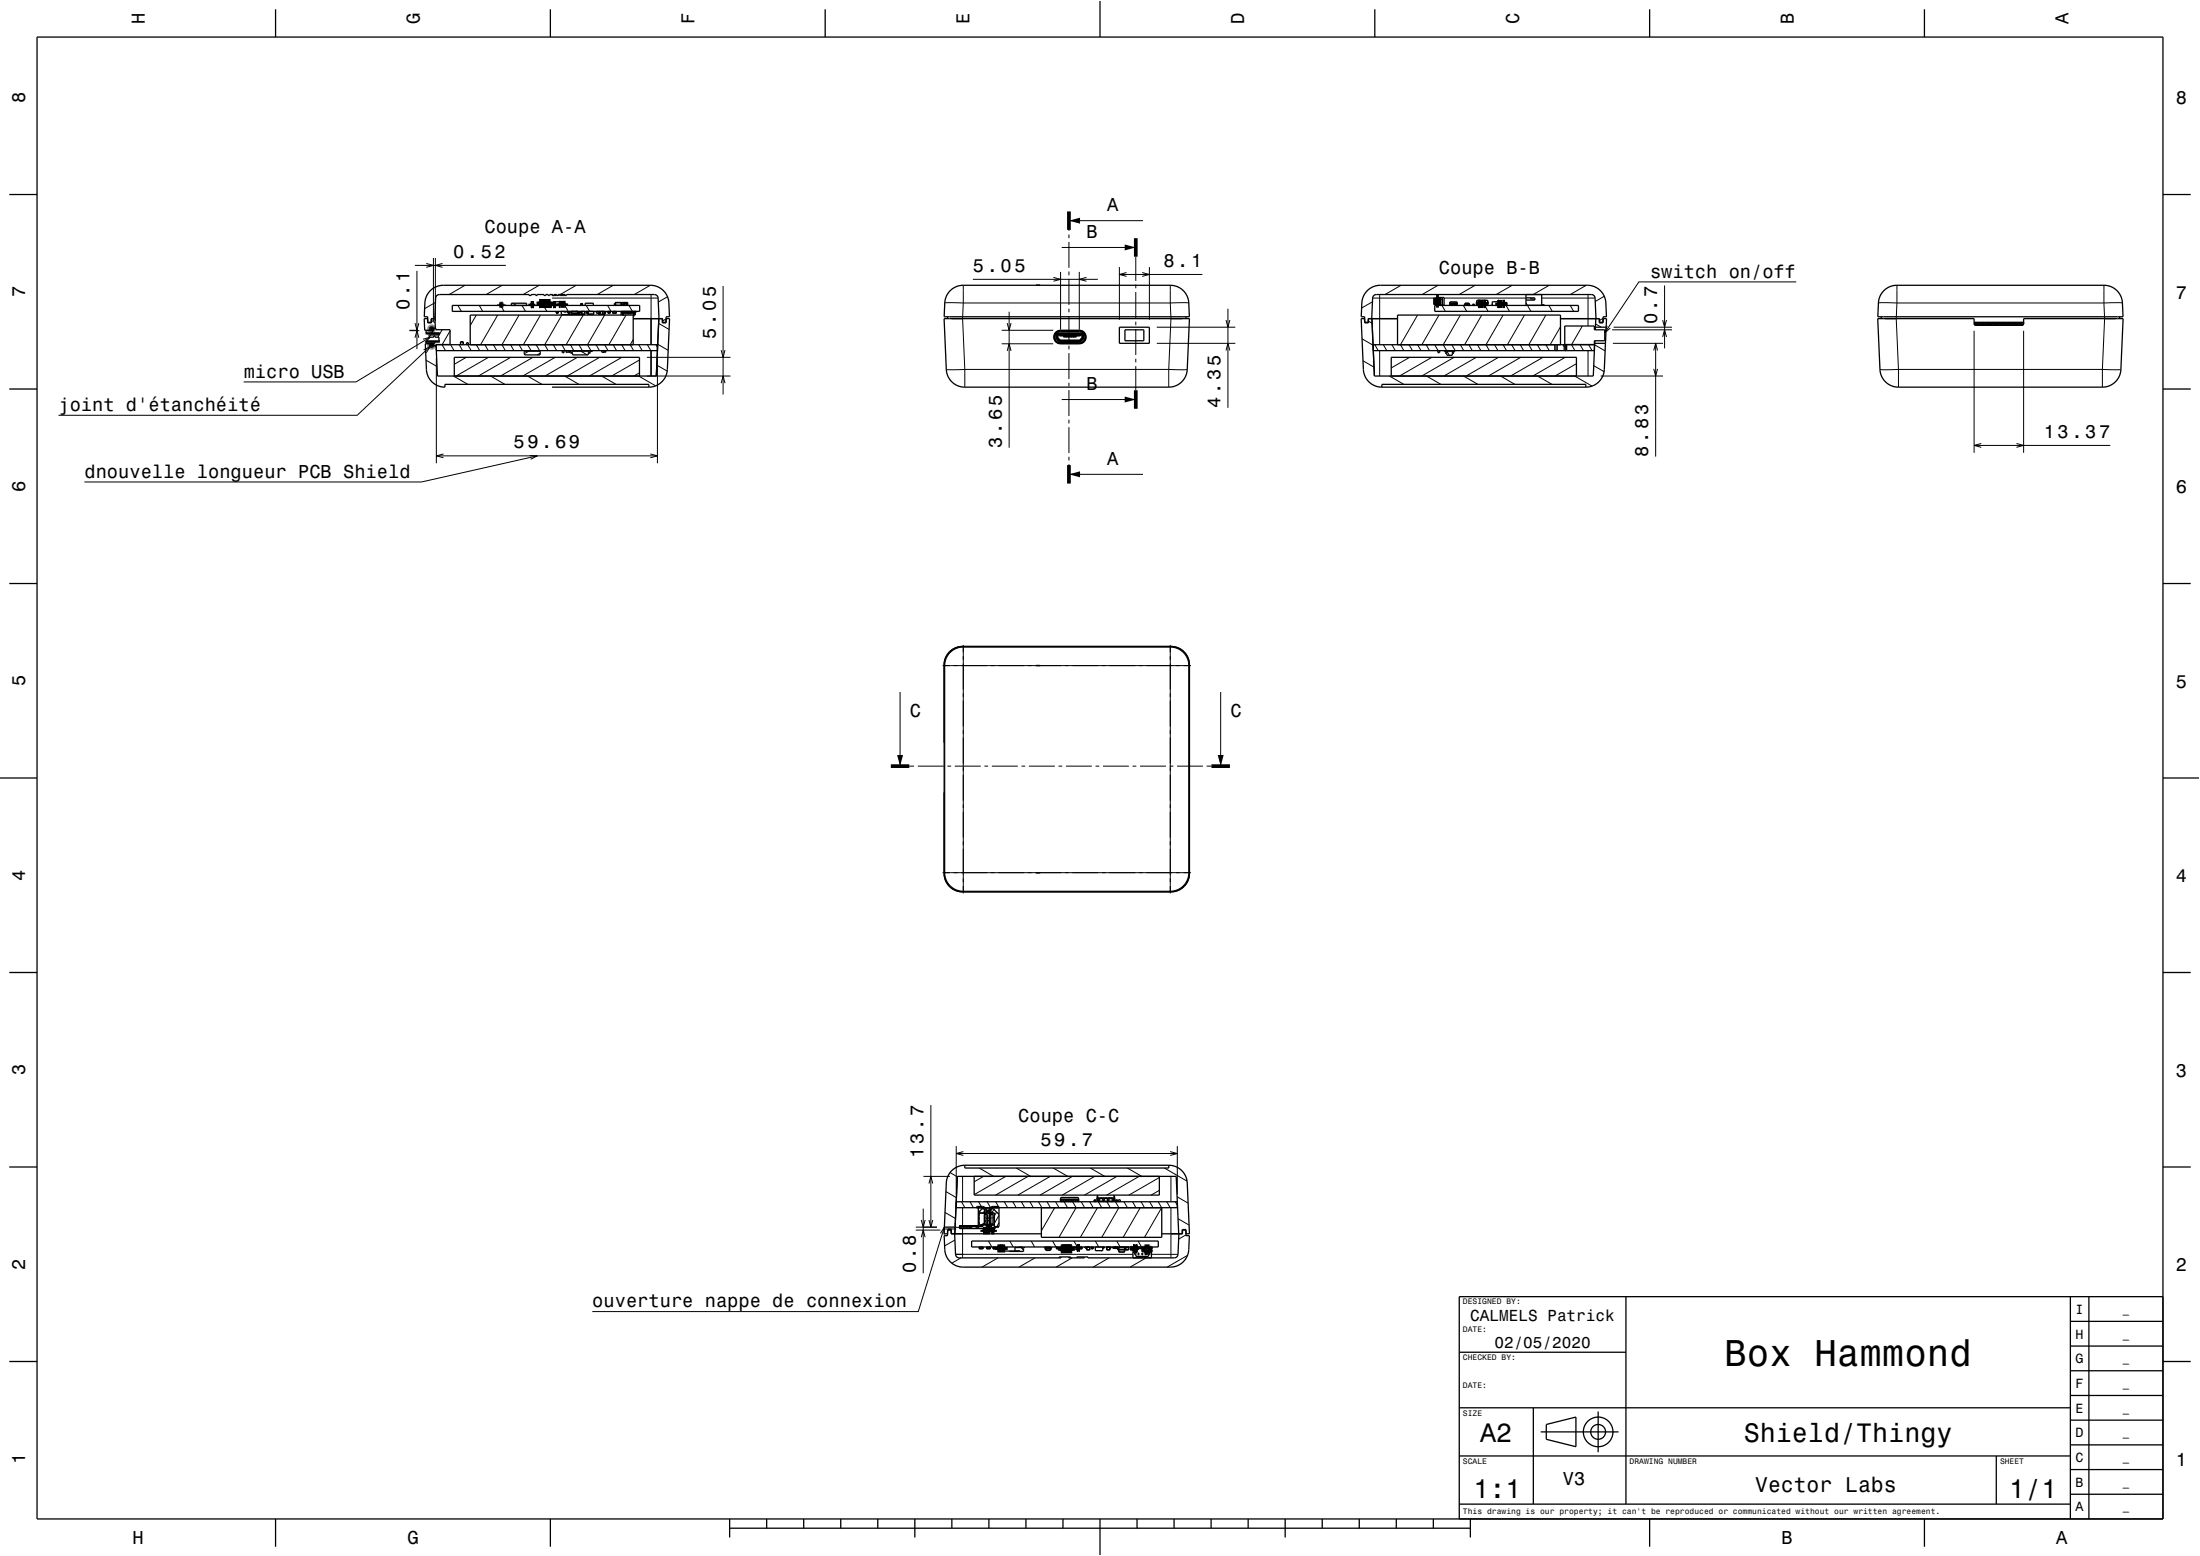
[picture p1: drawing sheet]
<svg xmlns="http://www.w3.org/2000/svg" width="594mm" height="420mm" viewBox="0 0 594 420" stroke-linecap="round" stroke-linejoin="round" font-family="sans-serif">
<g fill="none" stroke="#000" stroke-width=".27">
<path d="M288.6 59.6h20M112 71.6h24.6M112.6 73.1v21.1M115.1 71.1l1.9 .5-1.9 .6M117 69.6v17M117.5 69.6v17M119.5 71.1l-2 .5 2 .6M125.6 77l-4.3 2.5M135.6 77l-4.3 2.5M145.6 77l-4.3 2.5M149.9 79.5v.3M150.3 79.5v.3"/>
<path d="M151.8 79.5v.3M152.1 79.5v.3M152.4 79.5v.3M152.5 79.5v.3M155.6 77l-4.3 2.5M165.6 77l-4.3 2.5M175.6 77l-4.3 2.5M175.8 79.5v13.5M195.2 77.2v29.3M260.1 77v4.8M262.7 75.4h33.7M284.4 74.9l2 .5-2 .5"/>
<path d="M286.4 73.4v15.6M286.7 66.8h20M288.6 62.1v.2M288.6 63.3v1M288.6 65.3v7M288.6 73.3v1M288.6 75.3v7M291.4 73.4v15.6M293.3 74.9l-1.9 .5 1.9 .5M302.2 72.1v14.2M302.2 74.1h22.4M304.2 73.6l-2 .5 2 .5"/>
<path d="M306.7 69.3v6.5M306.7 76.8v1M306.7 78.8v7M308.4 73.6l1.9 .5-1.9 .5M310.3 72.1v14.2M316 77v4.8M372.5 79.5v13.5M378.3 77l-4.3 2.5M388.3 77l-4.3 2.5M398.3 77l-4.3 2.5M408.3 77l-4.3 2.5M418.3 77l-4.3 2.5"/>
<path d="M428.3 77l-4.3 2.5M428.8 79.5v8.5M433.2 80l-2.5 1.4M449.4 77.1v16.9M485 76.1h-42.5l-9.2 13.7M512.2 77v4.8M568.1 77v4.8M110.6 89.1h2.1M110.6 89.2h2.6M112.1 91.2l.5-2 .5 2M112.1 87.2l.5 1.9 .5-1.9M114.2 91.6l1.9-.6-1.3 1.5"/>
<path d="M114.4 94.5l1.7-1-1 1.7M115 97.2l3 1.7M115.3 92l-.3 .5M116.1 91l-20 12.1h-30.3M116.1 93.5l-19.7 18.6h-80.6M116.3 90.4l-.4 .6M116.5 86.5l1 .6M116.9 89.2l-.5 1M117.3 88.6l-.3 .5M117.6 81.6l-3 1.7M117.6 92l-.6 1.1M117.8 94.4l.2 .2"/>
<path d="M117.8 96.6v28.4M119.4 93l.9 1.6M119.4 89l-1.2 2M121.5 89.3l-2.1 3.7M121.7 93l.9 1.6M123.6 82.4l1 1.6M124 93l.9 1.6M124.4 92.2l.7 .4M125.9 96.4l-3.2 1.9M126.5 92.8l-.2 .2 .9 1.6M128.6 93l.9 1.6M128.6 85l-1.6 2.9"/>
<path d="M129.4 82.4l.9 1.6M130.9 93l.9 1.6M131.9 96.4l-8.7 5.1M133.2 93l.9 1.6M134.4 85l-4.6 8M135.2 82.4l.9 1.6M137.8 93l1 1.6M137.9 96.4l-8.7 5.1M138.4 81.8l1 .6M140.1 93l1 1.6M140.1 85l-4.6 8 1 1.6M141 82.4l.9 1.6"/>
<path d="M142.5 93l.9 1.6M142.8 94.8l-1.2 .7M143.9 96.4l-8.8 5.1M144.8 93l.9 1.6M145.9 95.3l-.9 .5M145.9 85l-4.6 8M146.7 82.4l1 1.6M149 82h.2M149 82.4h.2M149.1 80.5h28.6M149.1 81.9v.5M149.4 93l.9 1.6"/>
<path d="M149.9 96.4l-8.8 5.1M150.2 84.5h.5M150.2 84.1h.5M150.3 84v.5M150.7 84v.5M151.2 82.4v.1M151.6 82.4v.1M151.7 82.4h.2M151.7 93l.9 1.6M151.7 85l-4.6 8 .9 1.6M151.8 84v.1M152 82.4v.1"/>
<path d="M152.4 82.4v.1M152.5 82.4l.9 1.6v.5M152.5 84v.1M153.4 84.5h.5M153.4 84.1h.5M153.8 84v.5M154 93l.9 1.6M154.2 84.6h2M154.2 84.6h.1M154.2 84.3v.3M154.3 84.6h1.8M154.3 84.1h1.7"/>
<path d="M154.3 84.6h.1M154.3 84.3v.3M154.5 84.6h.1M155.8 84.6h.1M155.9 96.4l-8.7 5.1M156 84.3v.3M156 84.6h.1M156.1 84.6h.1M156.1 84.3v.3M156.2 84.5h.5M156.2 84.1h.5M156.2 84v.5"/>
<path d="M156.3 93l.9 1.6M156.6 84v.5M156.8 82h.5M156.8 94.8l1.8 1M156.8 81.9v.5M157 84v.1M157 84.1h.9M157 84.8h.9M157.1 84v.9M157.3 81.9v.5h-.5M157.5 85l-4.6 8M157.8 84v.9"/>
<path d="M158.3 82.4l.9 1.6M158.6 84.1h1.8M158.6 84.8h1.8M158.7 84.5h-.4M158.7 84v.6h-.3M158.7 84.5h-.3M158.8 84v.9M160.3 84v.9M160.9 93l1 1.6M161 84.5h1.1M161.1 84.5h.1M161.1 84.1v.4"/>
<path d="M161.1 84v.1M161.6 84.8h1.7M161.6 84.8h.1M161.6 84.5v.3M161.8 84.1v.4zM161.8 84v.1M161.9 96.4l-8.7 5.1M162.1 84v.5M162.1 84.5h.1M162.8 84v.9M162.8 84v.8M162.8 84v.1"/>
<path d="M162.8 84.8h.1M163.1 94.7l.2 .4M163.2 93l1 1.6M163.2 85l-4.6 8 .9 1.6M163.3 84v.8M163.3 84.5h.2M163.5 84v.5M163.5 84.1h-2.5M164.1 82.4l.9 1.6M164.2 84.5h.6M164.2 84.1h.6M164.2 84v.5"/>
<path d="M164.7 84v.5M165.4 84.5h1M165.4 84.1h1M165.5 84v.5M165.6 93l.9 1.6M166.1 82.4h3.4M166.1 81.7h3.5M166.2 81.6v.9M166.4 84v.5M167.7 81.6v.9M167.8 82h.1M167.9 93l.9 1.6"/>
<path d="M167.9 96.4l-8.8 5.1M167.9 81.6v.9M168 84.3h.1M168.1 84.7h.2M168.3 84.3v.4M168.4 82h1M168.4 81.9v.5M169 85l-4.6 8M169.3 84.7h1M169.4 81.9v.5M169.4 81.6v.9M169.8 82.4l.9 1.6"/>
<path d="M170.9 84.7h.5M171 91.7l-.8 1.3 .9 1.6M171.2 84.3v.4M171.5 84.3h.1M172.5 93l.9 1.6M172.7 97.2l-7.6 4.3M174.7 96.4h22.5M174.8 93l.9 1.6M175.8 94.6v6.9M177.1 93l.4 .8M177.3 98.6l2.8 1.6M177.5 96.6v28.4"/>
<path d="M177.6 92.9l2.8 1.7M177.8 87.3l2.9 1.6M179.8 86.1l-.9 .5M180.2 80.1l-2.5 1.4M194.7 94.5l.5 1.9 .6-1.9M255.1 81.8h5M255.5 99.7h5M259.9 85.5l.6 14.2M260.1 81.8h55.9M260.1 81.8l-.2 3.7M260.5 99.7h55.1M260.5 99.7v4.8"/>
<path d="M270.5 92.8h13.9M270.5 89.1h13.9M271.9 87.2l.6 1.9 .5-1.9M271.9 94.7l.6-1.9 .5 1.9M272.5 84.1v36.7M284.6 90.9h.2M284.6 91h.2M285.3 90.4h.3M285.3 91.2h.3l-.2 .2M285.7 90.1v.3M286 89.9h.1M286 92l.3-.2v.3"/>
<path d="M286.3 89.2v.2M286.3 92.5v.2M286.4 89.1v.1M286.4 92.7v.1M287.1 89.9h.1M287.1 90.6h3.6M287.2 90.8h.2M287.4 90.7h.4M287.4 90.4v.6M287.7 90.8h.4M288 90.7h.4M288.4 90.8h.3"/>
<path d="M288.6 83.3v1M288.6 85.3v7M288.6 93.3v1M288.6 95.3v7M288.7 90.7h.4M289 90.8h.4M289.3 90.7h.4M289.7 90.8h.3M290 90.7h.4M290.4 90.8h.2M290.4 90.4v.6M290.7 89.9h.1"/>
<path d="M291.4 89.1v.1M291.4 92.7v.1M291.5 91.8v.3M291.5 89.2v.2M291.5 92.5v.2M291.5 91.8l.2 .2M291.8 89.9h.1M292.1 90.1v.3M292.4 90.4h-.3M292.4 91.2h-.3l.2 .2M292.9 90.9h.2M292.9 91h.2"/>
<path d="M306.7 86.8v1M306.7 88.8v7M306.7 96.8v1M306.7 98.8v6.5M312.3 92.7h21.2M312.3 88.3h21.2M315.6 99.7h5M315.6 99.7v4.8M316 81.8h5M316 81.8l.1 3.7M316.2 85.5l-.6 14.2M331 86.4l.5 1.9 .6-1.9"/>
<path d="M331 94.6l.5-1.9 .6 1.9M331.5 83.3v26.8M367.8 91.5l2.9 1.7M368 97.4l3 1.7M368.3 86l.1 .1M369.5 86.7l1 .6M370.6 81.5l-3 1.7M370.6 80.5h17.1M371.2 93l.9 1.6M372.5 94.6v6.9M373.5 93l.9 1.6M375.8 93l.9 1.6"/>
<path d="M380.4 93l1 1.6M380.6 96.4l-5 2.9M382.7 93l1 1.6M382.7 85l-4.6 8 .9 1.6M385.1 93l.9 1.6M386.6 96.4l-8.7 5.1M387.4 93l.9 1.6M388.5 80.3l.9 .6M388.5 85l-4.6 8M389.3 82.4l.9 1.6M389.9 80.5h22.1M390.7 94.8l.6 1.1"/>
<path d="M391.4 81.9h2M391.5 81.6h1.9M391.5 82.4h.2M391.5 81.9h.1M391.5 81.9v.5M391.5 81.5v.1M391.5 81.6v.3M391.7 82h.2M391.7 82.3h.2M391.9 82.4h.2M392 93l.9 1.6M392.3 82h.3"/>
<path d="M392.6 96.4l-8.7 5.1M393 82h.2M393.1 82.3h.1M393.2 82.4h.2M393.3 81.5h.1M393.4 81.6v.3M393.4 81.5v.1M393.4 81.9h.1M393.4 81.9v.5M394.3 93l.9 1.6M394.3 85l-4.6 8 .9 1.6M395.1 82.4l.9 1.6"/>
<path d="M395.4 82.4h1.4M395.5 82.4h.1M395.5 81.9h1.2M395.6 81.9l-.1 .5M395.6 81.8v.1M396.6 93l.9 1.6M396.7 81.9v.5M396.7 81.8v.1M396.7 82.4h.1M398.5 81.8h.5M398.6 96.4l-8.7 5.1M398.7 82.4h.3"/>
<path d="M398.7 81.1h3M398.8 81v1.4M398.9 93l.9 1.6M399 81.9h.2M399 82.2h.2M399.2 81.7h-.7M399.7 81.8h1.2M399.7 81.7h2.3M400.1 85l-4.7 8M400.8 82.4h.1M400.9 82.4l.9 1.6M400.9 81.9h.6"/>
<path d="M400.9 82.2h.6M401.4 81.8h.6M401.4 82.4h.3M401.6 81v1.4M403.5 93l1 1.6M404.6 96.4l-8.7 5.1M405.8 93l1 1.6M405.8 85l-4.6 8 .9 1.6M406 82.4h.9M406 81.7h.9M406 81.6v.9M406.6 82.4l1 1.6"/>
<path d="M406.8 81.6v.9M408.1 93l1 1.6M410.5 93l.9 1.6M410.6 96.4l-8.7 5.1M411.6 85l-4.6 8M412 81.7l1.3 2.3M415.1 93l.9 1.6M416.3 80.5h14.4M416.6 96.4l-8.7 5.1M417.4 93l.9 1.6M417.4 85l-4.6 8 .9 1.6M418.2 82.4l.9 1.6"/>
<path d="M419.7 93l.1 .2M420.1 92.9v1.9M420.4 94.4l.2 .2M421.3 88.2l-2.8 4.8M422 93l.3 .6M422.6 96.4l-8.7 5.1M422.7 92.9v1.9M424 82.4l.9 1.6M424.3 93l.9 1.6M425.6 98.2l-5.7 3.3M426.6 93l.9 1.6M427.2 88l-2.9 5"/>
<path d="M428.8 93h.1M428.8 94.6v6.9M428.9 93l1 1.6M430.3 98.7l2.8 1.6M430.6 93.1l2.8 1.6M430.8 87.4l1.5 .9M432.8 85.9l-.9 .6M433.7 85.4l-.1 .1M433.9 88l-.6 1.8 1.5-1.3M435.3 89h16.1M435.5 92.7h13.5M435.7 88.3h15.7"/>
<path d="M446.5 94.6l.5-1.9 .5 1.9M446.5 99.6l.5 1.9 .5-1.9M447 92.7v30.6M448.9 91l.5-2 .6 2M448.9 86.4l.5 1.9 .6-1.9M507.2 81.8h5M507.6 99.7h5M512.2 81.8h55.9M512.2 81.8l-.2 4.2 .6 13.7M512.6 99.7h55M512.6 99.7v4.8M533 89.3v32.9"/>
<path d="M546.4 89.3v32.9M567.6 99.7h5M567.6 99.7v4.8M568.1 81.8h5M568.1 81.8l.1 4.2-.6 13.7M122.4 101.5l3.9 2.3M132.4 101.5l3.9 2.3M142.4 101.5l3.9 2.3M152.4 101.5l3.9 2.3M162.4 101.5l3.9 2.3M172.4 101.5l4.6 2.7M172.7 100.6l-1.5 .9"/>
<path d="M174.7 101.5h22.5M194.7 103.4l.5-1.9 .6 1.9M286.7 107.8h20M288.6 103.3v1M288.6 105.3v7M288.6 113.3v1M288.6 115.3v7M375.1 101.5l3.9 2.3M385.1 101.5l3.9 2.3M395.1 101.5l3.9 2.3M405.1 101.5l3.9 2.3M415.1 101.5l3.9 2.3"/>
<path d="M425.1 101.5l4.7 2.7M432.2 101.5h16.8M534.9 119.7l-1.9 .5 1.9 .5M544.4 119.7l2 .5-2 .5M117.8 123h59.7M119.7 122.5l-1.9 .5 1.9 .6M143 123h2l-1.7 1M145 123l-31.2 7.1h-91M175.6 122.5l1.9 .5-1.9 .6M288.6 123.3v1M288.6 125.3v.2M288.6 128h20"/>
<path d="M533 120.2h36.8M254.5 179.7h67.1M254.9 179.5l.2 .2M255.1 179.7v55.9M259.9 174.5l.2 .2M260.1 174.7a5 5 0 0 0-5 5M260.1 174.1v67M260.1 174.7h55.9M316 174.7a5 5 0 0 1 5 5M316 174.1v67M316.1 174.5l-.1 .2M321 179.7v55.9"/>
<path d="M321.1 179.5l-.1 .2M243 186.8v20M329.6 186.8v20M245.5 206.8h1.3M247.8 206.8h7M255.8 206.8h1M257.8 206.8h7M265.8 206.8h1M267.8 206.8h7M275.8 206.8h1M277.8 206.8h7M285.8 206.8h1"/>
<path d="M287.8 206.8h7M295.8 206.8h1M297.8 206.8h7M305.8 206.8h1M307.8 206.8h7M315.8 206.8h1M317.8 206.8h7M325.8 206.8h1.3M254.5 235.6h67.1M255.1 235.6a5 5 0 0 0 5 5M255.1 235.6l-.2 .1M321 235.6a5 5 0 0 1-5 5"/>
<path d="M321 235.6l.1 .1M260.1 240.6h55.9M260.1 240.6l-.2 .1M316 240.6l.1 .1M251.3 298.3v32.9M249.3 317.5h7.2M250.8 319.5l.5-2 .5 2M256.5 316.5l2 1.1M258.2 309.4v13M258.2 311.4h59.7M259.9 317.5v6.9M260.1 310.8l-1.9 .6 1.9 .5"/>
<path d="M264.4 315.3l3.9 2.2M265.6 317.5l-2.6 1.5M271.6 317.5l-8.6 5M274.4 315.3l3.9 2.2M277.6 317.5l-8.8 5.1M283.6 317.5l-8.8 5.1M284.4 315.3l3.9 2.2M289.6 317.5l-8.8 5.1M294.4 315.3l3.9 2.2M295.6 317.5l-8.8 5.1M301.6 317.5l-8.8 5.1M304.4 315.3l3.9 2.2"/>
<path d="M307.6 317.5l-8.8 5.1M313 317.8l-8.2 4.8M314.4 315.3l6.1 3.5M315.9 310.8l2 .6-2 .5M316.2 317.5v6.9M317.9 309.4v13M247.3 332h6.6M247.3 331.2h5.7M248.8 334l.5-2 .5 2M248.8 329.3l.5 1.9 .5-1.9M249.3 326.2v17.5M250.8 329.3l.5 1.9 .5-1.9"/>
<path d="M253.9 332.9l1.1-1.7-.1 2M254.7 331.7h3.5M255 331.2l-7.1 22.8h-88M255.2 327.3l2.8 1.6M255.4 321.6l2.8 1.7M257.8 334.7l-2.8 1.6M258.1 331.3h4.3M258.2 325.9v.1M259.5 339.5l-2.5 1.5M259.6 324.4l.9 1.6M259.9 326v5M259.9 331.6v7.9"/>
<path d="M259.9 338.6h46M261.6 331l1 .6M261.9 324.4l.9 1.6M263.4 331.3h1M263.8 325.7l.2 .4M264.2 324.4l.9 1.6M264.4 337h1M264.4 336.6h1M264.4 336.6v.5M264.7 326.7l-.4 .7M265 325.7l.2 .4M265.4 336.6v.5"/>
<path d="M265.4 331.3h4.3M265.8 330.1l-.9 .5M265.8 327.2l.5 .7M265.8 329.2l.5 .7M265.8 326.8l-.3 .6M266.3 337h1.1M266.3 336.6h1.1M266.4 336.6v.5M266.5 324.4l1.1 1.9M266.8 326.8l.1 .3M266.9 335l.9 1.6M267.1 327.4l.4 .7"/>
<path d="M267.1 329.4l.4 .7M267.1 326.6l-.5 .8M267.2 330.9h.1M267.2 329.3l-.5 .3M267.3 336.6v.5M268.1 337h.5M268.1 336.6h.5M268.1 336.6v.5M268.3 326.4l-.5 1M268.4 325.7l.3 .4M268.5 328.6l-.4 .2M268.6 336.6v.5"/>
<path d="M268.7 337h.6M268.7 336.6h.6M268.8 336.6v.5M268.8 324.4l1 1.6M269 336.6v.5M269.1 327.2l-.6 1M269.5 339.5l-4.4 2.5M269.7 330l-.6 1.1M269.7 328l-1.2 2.2M271.1 324.4l1 1.6M272.6 335l1 1.6M273.5 324.4l.9 1.6"/>
<path d="M275.8 324.4l.9 1.6M278.1 324.4l.9 1.6M278.4 335l.9 1.6M279.5 339.5l-4.4 2.5M280.4 324.4l.9 1.6M282.3 337.1h1.4M282.4 337.5h1.2M282.4 336.7h1.2M282.4 337.1h.1M282.4 337.1v.4M282.4 336.6v.1M282.4 337.5h.1"/>
<path d="M282.4 336.7v.4M282.7 324.4l.9 1.6M283.6 336.6v.9M283.6 337.5h.1M284.2 335l.9 1.6M284.8 326l-3.6 6.2M285 324.4l.9 1.6M285.2 337h.5M285.2 336.6h.5M285.3 336.6v.5M285.7 336.6v.5M286.1 339.3v.2"/>
<path d="M286.2 336.6h.2M286.2 337.3h.2M286.2 336.6v.8M286.4 323.9h.3M286.4 324.1h.3M287 323.9h.3M287 324.1h.3M287.3 324.4l.9 1.6M287.7 323.9h.3M287.7 324.1h.3M288.3 323.9h.3M288.3 324.1h.3"/>
<path d="M288.7 324.3h.3M288.9 339.3v.2M289 323.9h.3M289 324.1h.3M289.2 324.3h.3M289.5 339.5l-4.4 2.5M289.5 324.3h.1M289.6 323.9h.3M289.6 324.1h.3M289.6 324.4l.9 1.6-4.6 8M290 335l.9 1.6M290.3 323.9h.3"/>
<path d="M290.3 324.1h.3M290.9 323.9h.3M290.9 324.1h.3M291.6 337h.5M291.6 336.6h.5M291.7 336.6v.5M291.9 324.4l1 1.6M292.1 336.6v.5M293.4 336.6h.9M293.4 337.3h.9M293.4 336.6v.8M294.2 336.6v.8"/>
<path d="M294.2 324.4l1 1.6M294.6 337h.5M294.6 336.6h.5M294.7 336.6v.5M295.1 336.6v.5M295.3 324.3h.7M295.3 324h.7M295.7 335l1 1.6M296.3 326l-4.6 8M296.4 323.6h.5M296.4 324h.5M296.6 324.4l.9 1.6"/>
<path d="M297 324.3h.6M297.4 337.6h.1M297.7 323.6h.5M297.7 324h.5M298.4 324.3h.6M298.8 337.3h.9M298.8 336.6h.8M298.9 324.4l.9 1.6M298.9 336.6v.8M299 323.6h.5M299 324h.5M299.5 339.5l-4.4 2.5"/>
<path d="M299.6 336.8v.6M299.8 324.3h.5M300.2 323.6h.5M300.2 324h.5M301.2 324.3h.6M301.2 324h.6M301.2 324.4l.9 1.6-4.6 8M301.5 335l.9 1.6M302 337.3h2.7M302 337.2h1.8M302.1 336.7h1.5M302.1 337.9h1.5"/>
<path d="M302.2 336.6v1.4M303.5 324.4l.9 1.6M303.5 336.6v1.4M303.8 336.6h.9M303.9 336.6v.8M304.7 336.6v.8M305.1 336.6h1M305.1 337.3h1M305.2 336.6v.8M305.8 324.4l.9 1.6M306.7 337.3h.5M306.8 336.6h.4"/>
<path d="M307.2 336.6v.8M307.3 335l.9 1.6M307.9 326l-4.7 8M308.1 324.4l.9 1.6M308.4 337.3h.1M309.5 339.5l-4.4 2.5M310.4 324.4l.9 1.6M310.9 338.6h7.2M312.7 324.4l.9 1.6-4.6 8M313 321.3l-2.2 1.3M315 324.4l1 1.6M316.2 326v13.5"/>
<path d="M317.3 324.4l.6 .9M317.8 323l3 1.8M318.1 329l2.9 1.7M320.2 333.3l-2 1.2M320.6 338.9l-5.5 3.1"/>
</g>
<g fill="none" stroke="#000" stroke-width="1.4" stroke-linecap="butt">
<path d="M116 93.2v.1M116 88.7v.1M116 93.1v.2M116 93.3l.1 .2M116 88.8l.1 .2M116.1 93l-.1 .1M116.1 92.9l-.1 .2M116.1 93.5l.1 .1M116.1 89v.1M116.1 89.1h.1M116.2 92.9h-.1M116.2 88.4l-.1 .1"/>
<path d="M116.2 89.1l.2 .1M116.2 93.6h.1M116.3 93.6l.1 .1M116.3 92.8l-.2 .1M116.3 88.3l-.3 .4M116.4 89.2h.1M116.4 93.7h.1M116.4 92.7h-.1M116.4 92.7h.2M116.5 88.3h-.1M116.6 88.2l-.3 .1M116.6 88.2l.1 .1"/>
<path d="M116.6 92.7h.1M116.7 92.7l.1 .1M116.7 88.3l.3 .3M116.7 89.2h-.2M116.8 93.6h-.1M116.8 92.8h.1M116.9 92.8v.1M116.9 93.6h-.1M116.9 93.5l-.4 .2M116.9 89.1l-.1 .1M116.9 88.4v.1M116.9 92.9h.1"/>
<path d="M116.9 89v.1M117 92.9v.1M117 89l-.1 .1M117 93.4l-.1 .2M117 88.9v.1M117 93v.3M117 93.3v.1M117 88.6v.1M117 88.7v.2M134.9 82.2h1v.2h-1zM135.1 82.1v.1M135.7 82.1v.1"/>
<path d="M143.3 82.4h.6M143.3 82h.1M143.4 82.4v.1M143.4 82h.5M143.4 82v.4M143.4 81.9v.1M143.8 81.9v.6M143.8 82h.1M143.9 82.4l-.1 .1M145.6 81.4h3.1v1h-3.1zM149.3 82.4l.1 .1M149.3 82h.5"/>
<path d="M149.3 82v.4M149.4 82.4v.1M149.4 82h-.1M149.4 81.9l-.1 .1M149.8 81.9v.1M149.8 82.4v.1M149.8 82.4l-.4 .1M149.8 82v.4M150.9 81.9h1.8v.5h-1.8zM387.7 80.5v1.6M387.7 80.3h.8v2h-.8zM399.2 82.4h1.6"/>
<path d="M399.2 81.7h1.6M399.2 81.7v.7M399.2 81.6v.1M400.7 81.6v.1M400.8 81.7l-.1 .7M400.8 82.4h-.1M404.4 82.4h1.6M404.4 81.7v.7M406 81.6v.1M406 81.7v.7M406 81.7h-1.6M265.4 332h1.9v.5h-1.9z"/>
<path d="M266.5 328.7l.2 .1zM267.2 328.7l.1 .1zM267.2 330.4l.1 .4zM267.6 332h.9v.5h-.9zM269.3 336.6h2.1v.8h-2.1zM270.2 336.6h-.2M270.7 336.6h-.2M286.4 336.6h3.1v1h-3.1zM290.8 337.1h.5M290.8 336.6h.4M290.8 336.6v.5M291.2 336.6h.1"/>
<path d="M291.2 336.6v.5M291.3 337.1h-.1M291.3 337v.1M305.9 337.4h.1M305.9 336.6h.9M305.9 336.6v.8M306 336.6h-.1M306.8 336.6v.8M306.8 337.4h-.9M308.9 336.7v1.2M308.9 336.6v.1M309 338h1.4"/>
<path d="M310.4 336.6h-1.4M310.4 336.6h.1M310.5 338h-.1M310.5 336.6v1.3M310.5 337.9l-.1 .1"/>
</g>
<g fill="none" stroke="#000" stroke-width=".35">
<path d="M10 10h574v400h-574zM74.4 2.5v7.5M148.6 2.5v7.5M222.8 2.5v7.5M297 0v10M371.2 2.5v7.5M445.4 2.5v7.5M519.6 2.5v7.5M2.5 52.5h7.5M584 52.5h7.5M149.1 79.5v.3h1.9v-.3M149.2 79.8v-.3h-.8v.3h-.4v-.3h-.6v.3h-.5v-.3h-1.9v.3h-.3v-.3h-1.3v.3h-.6v-.3h-24.4l-.6 .5-.2 .4-.2 5.6"/>
<path d="M149.6 79.8v-.3h.7v.3M149.8 79.5v.3M150.7 79.8v-.3h1.9v.3M150.8 79.5v.3M151.3 79.5v.3h1.7v-.3h24l.4 .3 .3 .7 .2 5.5M151.7 79.5v.3M256.5 78.5a5 5 0 0 1 3.6-1.5h55.9a5 5 0 0 1 5 4.8l.1 3.7h-66.2l.3-4.6 .5-1.4zM412 79.5v3M416.3 79.5v2.9M508.6 78.5a5 5 0 0 1 3.6-1.5h55.9a5 5 0 0 1 5 4.8l.1 3.7h-66.2l.3-4.6 .5-1.4zM115 89.9h3.7M115 92.3h3.7"/>
<path d="M116.5 86v1.2h-1l-.1-1.2h-.9l.2 3.1h2.3M117 92.8h-2.2l.3 6.9a5 5 0 0 0 5 4.8v-.7h55.1v.7M117.8 93v1.6h59.7v-1.6h-59.8v.3M118.7 90.2l-.2 .2h-2.5l-.2 .2 .2 .4h1.1v-.3h.4v.3h1v.8l.2 .2M118.7 92l-3.7 .1 .2 .6h1.8v.6h.8M118.7 90.2h-3.6l-.1-.8 .2-.2h1.8v-.6h.7v.4h3.8v4M118.7 89.9h.1M118.7 90.2h.1M118.7 92h.1M118.7 92.3h.1M122.1 82.4h50.6v1.6h-50.6zM124.3 93h.1"/>
<path d="M124.3 93l.1-.8h.7v.8M124.4 93h.7M125.1 93h.1M126 93v-.5h.5l-.1 .5M134.9 82.4v-.2h1v.2M135.1 82.4h.1M135.1 82.1v.1M135.7 82.1v.1M135.7 82.4h.1M138.1 82.4v-.6h4.1v.6M141.6 94.8h4.2l.1 .6-.1 .4h-4.2zM143.4 81.9l.5 .1-.1 .5-.5-.1z"/>
<path d="M145.6 82.3h.1M145.6 82.4v-1h3.1v1M149.1 81.9v.5M149.8 82h-.5l.1 .5 .4-.1M149.8 82.4h.1M150.2 84l.1 .5h.4v-.5M150.9 82.4v-.5h1.8v.5M151.3 82.4h.1M151.5 82.4h.1M151.5 84v.9l6-.1M151.5 84.3h.1M151.7 82.4h.1"/>
<path d="M151.8 94.7v.5M151.8 95.2h.1M151.8 94.7h.5M151.8 94.7h.1M151.8 95.2h.5M151.9 82.4h.1M151.9 84v.1M152 81.9v-.5h-2.1v1M152.1 82.4h.1M152.2 84v.3h.2v-.3M152.3 94.7h.1M152.3 82.4h.1"/>
<path d="M152.3 94.7v.5M152.3 95.2h.1M152.6 84v.3h.2v-.3M152.7 82.3h.1M152.8 94.7v.4M152.8 95.1h.1M152.8 94.7h.1M152.8 94.7h.3M152.8 95.1h1.1M153 84v.3h.2v-.3M153.1 94.7h.1M153.1 94.7h.4"/>
<path d="M153.1 95.1h.1M153.4 84v.5h.5l-.1-.5M153.6 95.1h.1M153.9 94.8v.3M153.9 95.1h.1M154 84v.3h-.1M154.2 84.6h.1M154.2 84v.6M154.2 84.6h1.9M154.3 84.6h.1M154.3 84.6h1.7M154.3 84v.3"/>
<path d="M154.4 84v.3h-.2M154.5 95.2l-.3-.1-.1-.4h-.6v.1h.5l.2 .5 .4 .1v.4h4.2l.1-.4M154.5 95.2l.1-.4h4.2l.1 .4M154.5 95.2v.2M155.9 84v.3h.3M156 84.6h.1M156 84v.3M156.1 84.6h.1M156.1 84.6h-.1M156.2 84.6h-.1M156.2 84v.6M156.2 84v.5h.5v-.5"/>
<path d="M156.8 82.4v-.5h.5v.5M156.8 82.4h.1M156.8 84l-.1 .3M156.9 84v.1M157.1 84v.8h.8l-.1-.8M157.3 82.4h.1M158 82.4v-.6h2.2v.6M158.3 84.5h.3M158.3 84.1v.4M158.3 84v.3l.3-.2M158.4 84.5h.1M158.4 84v.3"/>
<path d="M158.5 84.5v.1M158.5 84.6h.1M158.6 84.1v.3h-.3M158.6 84.5l-.1 .1M158.6 84.1v.4M158.7 84l-.1 .1M158.8 84v.8h1.5v-.8M158.9 95.2l.3-.1 .1-.3 .6-.1v.1h-.4l-.2 .5-.4 .1M158.9 95.2v.2M161.1 84v.5h1v-.5M162.5 95.1h.1M162.5 94.7v.4"/>
<path d="M162.5 94.7h.3M162.5 95.1h1M162.5 94.7h.1M162.8 94.7h.1M162.8 94.7h.4M162.8 95.1h.1M163.2 95.1h.1M163.2 94.7h.3M163.2 94.7h.1M163.3 84v.8h-1.7v-.3M163.4 84v.5M163.5 84v.5h-.2"/>
<path d="M163.5 94.7h.1M163.5 94.7v.4M163.5 95.1h.1M164.2 84v.5h.5v-.5M165.5 84v.5h.9v-.5M165.9 82.3h.1M166.2 81.9h-.3v.5M166.2 81.7v.7M166.2 82.4h.1M166.2 82.3l-.1 .1M166.2 81.6h1.5M166.2 81.6v.1"/>
<path d="M167.7 81.6l.1 .1M167.8 84l-.1 1M167.8 81.9h.1M167.8 81.7v.7M167.8 82.4h-.1M167.9 84.3h.1M167.9 82.4v-.8h1.5v.8M168 84.3v.4M168 84.7h3.5M168.3 84.3v.7l-.3-.3M168.4 82.4v-.5h1v.5M168.4 82.4h.1"/>
<path d="M168.5 81.9v.5M169.3 81.9v.5M169.4 82.4h.1M171 86h7.9v1M171 85v8M171.1 85l-.1 .4M171.2 85h-44.2v8M171.2 84.3v.7M171.5 84.7l-.3 .3M171.5 84.3v.4M171.6 84.3h.1M171.8 84v.3h-4"/>
<path d="M175.8 86v7M175.8 94.6v6.9M177.9 86l-.7 15.5h-59.1l-.3-8.2M178.8 86v1.2h1l.1-1.2M178.8 87h1l.1-1.5h.9l-.2-3.7a5 5 0 0 0-5-4.8h-55.9a5 5 0 0 0-5 4.8l-.1 3.7h.9v1.5h.9v-1h1l.1 2.6M179.8 86h1l-.6 13.7a5 5 0 0 1-5 4.8M254.9 86h66.3l-.6 13.7a5 5 0 0 1-5 4.8h-55.1a5 5 0 0 1-5-4.8zM255.8 85.5l.1 .5M285 89.7l1.1-.5 5.3-.1a1.83 1.83 0 0 1 1.8 1.9 1.83 1.83 0 0 1-1.8 1.8h-5a1.83 1.83 0 0 1-1.7-1.1 1.83 1.83 0 0 1 .3-2zM285.2 89.7l.8-.4 5.5-.1a1.73 1.73 0 0 1 1.6 1.8 1.73 1.73 0 0 1-1.6 1.7h-5.2a1.74 1.74 0 0 1-1.6-1.1 1.74 1.74 0 0 1 .5-1.9zM285.2 90l1.1-.6h5.2a1.53 1.53 0 0 1 1.4 1.6 1.53 1.53 0 0 1-1.4 1.5h-5.2a1.54 1.54 0 0 1-1.4-.9 1.54 1.54 0 0 1 .3-1.6zM285.5 90.1h6.7l.2 .3v.8l-.9 .9h-5.2l-.9-.7z"/>
<path d="M285.6 91.2h.1M285.7 91.2l.6 .6M285.7 89.9l-.4 .2-.1 1.1 .9 1.1h5.4l.3-.2 .8-.9M285.7 89.9h6.4M285.7 90.2h6.4l.2 .2v.8l-.8 .8h-5.2l-.8-.7-.1-.9M285.7 90.2l-.3 .2M285.7 89.9l-.4 .2-.1 .3M285.8 90.2l.2 .1M285.9 90.4h-.3v.8M285.9 90.4l.2 .3h1.1M286 90.3l.3 .4M286 90.3l-.1 .1"/>
<path d="M286 90.2a.65 .65 0 0 0 .6 .4 .65 .65 0 0 0 .6-.4M286.1 89.9h.1M286.3 91.8h.1M286.4 90.2h.1M286.4 90.2h.4M286.8 90.2h.1M286.9 89.9h.1M287.3 90.3l-.3 .4M287.3 90.3v.1M287.3 90.4h3.1M287.3 90.4h.1M287.4 91l-.2-.2 .2-.4h3l.2 .2-.2 .4"/>
<path d="M287.4 91h.1M287.4 91v-.3h.4v.3h.3v-.3h.3v.3h.3v-.3h.4v.3h.3v-.3h.3v.3h.3v-.3h.4v.3M287.4 90.9h.4M287.4 90.8h.4M287.4 90.2l-.1 .1M288.1 90.9h.3M288.1 90.8h.3M288.7 90.9h.4M288.7 90.8h.4M288.9 92v.3M289.4 90.9h.3M289.4 90.8h.3"/>
<path d="M290 90.9h.4M290 90.8h.4M290.3 90.2l.2 .1M290.4 91h.1M290.4 90.4h.1M290.5 90.3l.3 .4M290.5 90.3l-.1 .1M290.5 90.2a.65 .65 0 0 0 .6 .4 .65 .65 0 0 0 .6-.4M290.9 89.9h-.1M290.9 90.2h.1M290.9 90.2h.4M291.3 90.2h.1"/>
<path d="M291.7 89.9h.1M291.8 90.3l-.3 .4M291.8 90.3v.1M291.8 90.4h.3v.8M291.8 90.4l-.1 .3h-1.1M291.9 90.2l-.1 .1M292.1 89.9l.5 .5M292.1 89.9l.4 .3 .1 1M292.1 91.2l-.6 .6h-5.2M292.1 91.2h.1M292.6 91.2l-.2 .3M302.2 88.3h8.1v4.4h-8.1z"/>
<path d="M303.7 89h5.1v3h-5.1zM320.2 85.5v.5M368.4 86l.1 1.2h1v-1.2M368.5 86h-1l.6 13.7a5 5 0 0 0 5 4.8M369.5 87h-1l-.1-1.5h-.9l.2-3.7a5 5 0 0 1 5-4.8h55.9a5 5 0 0 1 5 4.8l.1 3.7h-.9v1.5h-1M370.4 86l.2-5.6 .3-.6 .7-.3h58.1l.7 .3 .2 .4 .3 5.8M370.4 86l.7 15.5h59.1l.4-9.5M377.3 86h-7.9v1M377.3 93v-8h44v8M387.4 82.4h38.8v1.6h-38.8zM387.7 80.5v1.6M387.7 80.3h2.2v2h-2.2z"/>
<path d="M388.2 94.7h.5v.5h-.5zM388.4 82.3v.1M388.5 80.3v2M389.4 80.3v2M389.8 82.3v.1M390.5 95.3l-.2-.6h-.3l.5 .7M390.5 95.3h.1M390.5 95.4l.2 .5h1.4l.1-.5M390.6 95.3v-.5h1.5l.1 .5M390.6 95.3v.1M391.4 81.9h.1M391.4 81.9l.1-.4h1.9v.4"/>
<path d="M391.4 81.9l.1 .5M391.7 82.3h.2M391.7 82.4v-.6h.2v.6M392.1 82.4v-.2h1v.2M392.1 82.2h.9M392.2 95.3l.2-.5 .4-.1-.3 .2-.1 .4-.2 .1M392.2 95.3v.1M392.3 82.4h.1M392.3 82.1v.1M392.6 82.1v-.3h-.3v.4M392.6 82.4h.1M392.9 82.1v.1"/>
<path d="M392.9 82.2h.1M392.9 82.4h.1M393 82.2v-.4h.2v.6M393.1 82.3h.1M393.4 81.9h.1M393.4 81.9v.5M395.5 82.4h.1M395.5 82.3l-.2-.1v.2M395.5 81.9v.5M395.6 81.8h1.1v.6M395.6 81.8l-.1 .1M395.9 82.2h.5"/>
<path d="M395.9 82.2v.2M395.9 82.1v.1M396.4 82.1v.1M396.4 82.2v.2M396.7 82.3l.2-.1v.2M397.6 82.2h.5M397.6 82.2v.2M397.6 82.1v.1M398.1 82.1v.1M398.1 82.2v.2M398.7 81.7h.1M398.7 81.8l.1 .6"/>
<path d="M398.7 81.8h.1M398.7 81.7v.1M398.7 81.7l.1-.7h2.8l.2 .7M398.8 81.7h.1M398.8 81.8h.1M399 82.3h.2M399.2 82.4h.1M399.2 81.7v.7M399.2 81.6v.1M400.7 81.6l-1.7 .1v.7M400.7 81.6l.1 .1M400.8 81.7v.7"/>
<path d="M400.8 82.4h-.1M400.9 82.4v-.7h.5v.7M400.9 82.3h.5M401.7 81.7h.1M401.7 81.8h.1M401.8 81.8l-.2 .6M401.8 81.7h.1M401.8 81.8h.1M401.8 81.7v.1M404.9 81.6v-.2h-2v1M406 82.4h.1M406 81.7l-1.5-.1v.8"/>
<path d="M406 81.7v.7M406 81.6h.8M406 81.6v.1M406.8 81.6l.1 .1M406.9 82.4h-.1M406.9 81.7v.7M412 80.4h2.4v.6h-2.4M413.3 80.4v.3l1.1 .1M413.5 82.4v.1M416.2 82.4h.1M416.3 82.3h.7v.1M419.8 93v1.6"/>
<path d="M420.4 93v1.6M421.3 86h10.6v1M422.3 93v1.6M422.5 93v-5h8v1h2.8v3h-2.8v2.6h-59.7v-1.6h59.7M423 93v1.6M430.6 92.7h2.9M430.8 88.3h2.9M430.9 86l-.2 3M431.8 86v1.2h1l.1-1.2M432.8 86h1l-.6 13.7a5 5 0 0 1-5 4.8M507 86h26l.1 1.5 .4 .3h12.4l.5-.4v-1.4h26.8l-.6 13.7a5 5 0 0 1-5 4.8h-55a5 5 0 0 1-5-4.8zM507.9 85.5v.5"/>
<path d="M533 87.1l.8 .1M533 87h13.4M533.2 87.1v.6l.3-.3 .3 .3M533.3 87.1l.1 .3M533.6 87.1v.3M533.8 87.8h.1M533.8 87.2h1.3M533.8 87.2v.5M533.8 87.7l.3-.3 .3 .3M534 87.1l.1 .3M534.3 87.1l-.1 .3M534.4 87.2v.4"/>
<path d="M534.4 87.7h.1M534.4 87.8h.1M534.5 87.7l.2-.3 .4 .3M534.6 87.1l.1 .3M534.9 87.1l-.1 .3M535.1 87.7l.3-.3 .3 .3M535.1 87.8h.1M535.1 87.2h1.3M535.1 87.2v.5M535.3 87.1l.1 .3M535.6 87.1l-.1 .3M535.7 87.2v.4"/>
<path d="M535.7 87.7h.1M535.7 87.8h.1M535.7 87.7l.3-.3 .4 .3M535.9 87.1l.1 .3M536.2 87.1l-.1 .3M536.4 87.7h.1M536.4 87.8h-.1M536.4 87.2h1.2M536.4 87.2v.5M536.4 87.7l.2-.3 .4 .3 .5-.2 .1 .2M536.6 87.1v.3M536.8 87.1v.3"/>
<path d="M537 87.2v.4M537 87.8h.1M537.2 87.1v.3M537.4 87.1v.3M537.6 87.7h.1M537.6 87.8h.1M537.6 87.2h1.3M537.6 87.2v.5M537.7 87.7l.2-.3 .4 .3 .5-.2 .1 .2M537.8 87.1l.1 .3M538.1 87.1l-.1 .3M538.2 87.2v.4"/>
<path d="M538.3 87.8h.1M538.4 87.1l.1 .3M538.7 87.1v.3M538.9 87.7h.1M538.9 87.8h.1M538.9 87.2h1.3M538.9 87.2v.5M538.9 87.7l.3-.3 .3 .3M539.1 87.1l.1 .3M539.4 87.1l-.1 .3M539.5 87.2v.4M539.5 87.7h.1"/>
<path d="M539.5 87.8h.1M539.6 87.7l.2-.3 .4 .3M539.7 87.1l.1 .3M540 87.1l-.1 .3M540.2 87.8h.1M540.2 87.2h1.2M540.2 87.2v.5M540.2 87.7l.2-.3 .4 .3M540.4 87.1v.3M540.6 87.1v.3M540.8 87.2v.4M540.8 87.7h.1"/>
<path d="M540.8 87.8h.1M540.8 87.7l.3-.3 .3 .3M541 87.1v.3M541.3 87.1l-.1 .3M541.4 87.7l.3-.3 .4 .3M541.4 87.8h.1M541.4 87.2h1.3M541.4 87.2v.5M541.5 87.8h.1M541.6 87.1l.1 .3M541.9 87.1v.3M542.1 87.2v.4"/>
<path d="M542.1 87.7h.1M542.1 87.8h.1M542.1 87.7l.3-.3 .3 .3M542.3 87.1v.3M542.5 87.1v.3M542.7 87.7h.1M542.7 87.8h.1M542.7 87.2h1.3M542.7 87.2v.5M542.7 87.7l.3-.3 .3 .3 .5-.2 .2 .2M542.9 87.1l.1 .3M543.2 87.1l-.1 .3"/>
<path d="M543.3 87.2v.4M543.3 87.8h.1M543.4 87.8h.1M543.5 87.1l.1 .3M543.8 87.1l-.1 .3M544 87.7h.1M544 87.8h.1M544 87.2h1.3M544 87.2v.5M544 87.7l.3-.3 .3 .3 .5-.2 .1 .2M544.2 87.1v.3M544.4 87.1v.3"/>
<path d="M544.6 87.2v.4M544.6 87.8h.1M544.8 87.1v.3M545.1 87.1l-.1 .3M545.2 87.8h.1M545.2 87.7h.1M545.3 87.2l1-.1v.5M545.3 87.2v.5M545.3 87.7l.3-.3 .3 .4M545.4 87.1l.1 .3M545.7 87.1v.3M545.9 87.1v.7"/>
<path d="M572.3 85.5v.5M2.5 105h7.5M122.7 101.5v-5.1h50v5.1M149.1 104.5h26.1M373.1 104.5h55.1M373.1 104.5v-.7h55.1v.7M375.6 101.5v-5.1h50v5.1M584 105h7.5M2.5 157.5h7.5M584 157.5h7.5M256.4 176a5 5 0 0 1 3.5-1.5h56.3a5 5 0 0 1 3.5 1.5M256.4 176a5 5 0 0 0-1.5 3.5v21"/>
<path d="M256.4 176a5 5 0 0 0-1.5 3.5v56.2a5 5 0 0 0 1.5 3.6M259.9 174.5a5 5 0 0 0-3.5 1.5M279.7 179.7h1.1zM316.1 174.5a5 5 0 0 1 3.6 1.5M319.7 176a5 5 0 0 1 1.4 3.5v56.2a5 5 0 0 1-1.4 3.6M319.7 176a5 5 0 0 1 1.5 3.5v56.2a5 5 0 0 1-1.5 3.6M0 210h10M254.9 213.9v21.8a5 5 0 0 0 1.5 3.6M584 210h10M256.4 239.3a5 5 0 0 0 3.5 1.4h56.3a5 5 0 0 0 3.5-1.4M256.4 239.3a5 5 0 0 0 3.5 1.4M279.7 235.6h1.1z"/>
<path d="M319.7 239.3a5 5 0 0 1-3.6 1.4M2.5 262.5h7.5M584 262.5h7.5M2.5 315h7.5M260.5 314.5a5 5 0 0 0-5 4.8l-.5 11.9M260.5 314.5v.8h55.1v-.8M260.5 314.5h55.1M263 317.5v5.1h50v-5.1M315.6 314.5a5 5 0 0 1 5 4.8l.6 13.7h-1v-1.1h-1v1.1M584 315h7.5M255 331.2l-.1 1.8h1M255 331.2h2.9"/>
<path d="M255.9 332h1M256.8 332v1h24.4M257.9 331.2l-.1 1.8 .2 5.6M257.9 331.2l.6-13.7h59.1l.7 15.5M258 338.6l.3 .6 .7 .3h27.5v-.2M258 338.6h1.9M258.2 324.4h59.7v1.6h-59.7zM259.1 331.6h9.6M262.3 335h50.4v1.6h-50.4zM264.1 326.1v4.9M264.4 329.8h.1M264.4 329.7h.1"/>
<path d="M264.4 329.6h.1M264.4 329.4h.1M264.4 329.1h.1M264.4 329h.1M264.4 328.6h.1M264.4 328.5h.1M264.4 328.4h.1M264.4 328.2h.1M264.4 327.4v3.2h2.3l.2 .4 .3-.4M264.4 336.6v.5M264.4 337.1h1M264.5 336.6v.5"/>
<path d="M264.9 330.6v.4M265.3 336.6v.5M265.4 336.6v.5M265.4 332h1.9v.5M265.4 331.6v.9h3.1v-.9M265.4 330.6v.4h-6.3v.6h7.4M265.4 331.9h.8M265.8 330.6v-2.8h.9v3.2M265.8 330.4h.1M265.8 326.7l-.3-.6h-1.6l-.3-.3 2-.1 .5 .5 .2 .5M266.2 326.3h1M266.2 330.4h.5"/>
<path d="M266.2 330.6v.4h1.4v-.4M266.3 326.3l-.2 4.2-.3-.2v-4h-.6l-1.1 1M266.3 326.8h.8M266.3 327.1h.8M266.4 336.6v.5h.9l.1-.5M266.5 330.4v.2M266.5 336.6v.5M266.5 331.9h.1M266.5 330.4v.6M266.5 331.6v.3M266.5 330.9h.2M266.5 330.8h.2"/>
<path d="M266.5 330.4h.2M266.7 331.6l-.1 .3M266.7 331.9h.5M266.7 331.6h.5M266.7 328.7v.1M267.1 326.7l.2-.6 .6-.4 1.8 .1v5.3h-1.2v-3.7h-4.4M267.1 326.3l.1 4.2 .3-.2v-4h.7l1.5 1.5M267.2 331.6l.1 .3M267.2 330.4l.1 .6M267.2 328.7v.1M267.2 330.8h.1M267.3 336.6v.5"/>
<path d="M267.3 331.6v.5M267.3 330.6h1.2M267.3 331.9l1.2 .1M267.4 330.4v.2M267.5 330.4h.6M268.1 330.6v-2.8h-.9v3.2M268.1 336.6v.5l.5-.1v-.4M268.5 331h.2v.6h-1.4M268.5 331.9h-.9v.6M268.8 336.6v.5h.5M268.9 336.6l.1 .5v-.5M269.3 336.6v.8h2.1v-.8"/>
<path d="M269.7 325.9l-1.8 .2-.4 .6M270 336.6h.1M270.2 336.6h.1M270.5 336.6h.1M270.7 336.6h.1M272.9 337.7v.1M273 337.7v.1M273.3 337.7v.1M273.4 337.7v.1M274 336.6v1.1h-4v-.3M274 337.6h1.3v.2M274 336.7h1.9"/>
<path d="M274.9 337.6v.2M275 337.6v.2M275.2 336.6h.7v.5h.4v.7l-3.7-.1M275.2 336.6v.1M275.2 337.6v.2M276.2 336.6l-.3 .2M276.6 336.6v.2h-.3l-.3 .3M281.2 326v8h32.5v-8M282 336.6l.4 .6M282.1 336.6l.2 .5M282.3 337.1h.1M282.4 337.1v-.5h1.2v.5"/>
<path d="M282.4 337.1v.4M282.4 337.5h.1M283.6 337.1h.1M283.6 337.1v.4h-1.2M283.9 336.6l-.3 .5M284.1 336.6l-.2 .5-.3 .1M285.2 336.6l.1 .5 .4-.1v-.4M286 339.5v-.2h3v.2M286.2 336.6v.7l.2 .1M286.3 323.8l.1 .4M286.3 323.8h.1M286.3 323.7l.1-.5h4.8v.5"/>
<path d="M286.4 323.7v.6h.5M286.4 324.2h.2M286.4 336.6v1h3.1v-1M286.6 324.2h.4M286.6 323.8h.4M286.6 323.7v.6M286.9 324.3h.1M287 323.7v.6h.9v-.6M287 324.2h.3M287.3 323.7v.6M287.3 323.8h.4M287.6 324.3h.1"/>
<path d="M287.6 324.2v.1M287.7 324.2l-.4 .1M287.7 324.2h.2M287.7 323.7v.6M287.9 324.2h.4M287.9 323.8h.4M288.3 323.7v.6h.3v-.6M288.3 324.2h.3M288.6 339.3v.2h4.2v-.2M288.6 324.2h.4M288.6 323.8h.4M289 324.2h.2"/>
<path d="M289 323.7v.6M289.2 324.2h.4M289.2 323.8h.4M289.2 323.7v.6M289.5 324.2v.1M289.6 324.2h.3M289.6 323.7v.6M289.9 323.7v.6l-1.1-.1M289.9 324.2h.4M289.9 323.8h.4M290.3 323.7v.6h.2v-.6M290.3 324.2h.2"/>
<path d="M290.5 324.2h.4M290.5 323.8h.4M290.8 336.6v.6h-1.3M290.9 323.7v.6h.3v-.6M290.9 324.2h.3M291.2 324.2h.1M291.2 323.8h.1M291.2 336.6h.1M291.3 336.9h.3M291.3 336.8h.3M291.3 336.6h.3M291.3 336.6l-.1 .5-.4-.1"/>
<path d="M291.3 323.7v.1M291.3 323.7h-5v.1M291.3 323.8l-.1 .4M291.7 336.6h-.1M292.1 336.6v.5h-.4l-.1-.5M292.9 336.6v.3h.5M293 336.8h.4M293 336.6h.4M293.1 336.6h.1M293.1 336.8v.1M293.1 336.9h.1M293.4 336.6v.7"/>
<path d="M293.4 337.3v.1M293.4 337.4h.8M293.4 336.6h.1M294.2 336.6v.7M294.2 337.3v.1M294.7 336.6v.5l.4-.1v-.4M295.4 323.9h.5v.4h-.5zM295.7 336.6v1h2v-1M296.1 323.5l.1 .7h.3M296.1 323.5h.4M296.1 323.5v-.2h4.9v.2M296.3 322.6l-.1 .7"/>
<path d="M296.4 322.6v1.6M296.5 323.3v1h.4v-1M296.5 324.1h.4M296.9 324.2h.8M296.9 323.5h.8M297 324.2h.6M297.3 337.6h.1M297.7 336.8h.4M297.7 336.6h.4M297.7 323.3v1h.5v-1M297.7 324.1h.5M298 336.9h.1"/>
<path d="M298 336.6h.1M298 336.8v.1M298.2 324.2h.8M298.2 323.5h.8M298.2 336.6v.3h-.5M298.9 336.6v.8h.7l.1-.5M299 324.2v.1M299 323.3v1M299 324.1h.4M299.4 323.3v1l-1-.1M299.4 324.2h.9M299.4 323.5h.9"/>
<path d="M299.5 336.9h.5M299.5 336.6v.3M299.5 336.9h.1M300 336.9h.1M300 336.6v.3M300.3 323.3v1M300.3 324.1h.4M300.4 336.9h.5M300.4 336.6v.3M300.4 336.9h.1M300.7 323.3v1l-.9-.1M300.7 323.5h.3"/>
<path d="M300.8 322.6v1.6M300.8 336.9l.9 .1M300.8 322.6l.2 .7M300.9 336.9h.1M300.9 336.6v.3M301 323.5l-.1 .7h-.2M301.2 323.9h.6v.4h-.6zM301.3 336.9h.4M301.3 336.9h.1M301.4 336.7l.3 .1 .1 .5h.3M301.4 336.6l-.1 .3M301.6 336.6l.2 .5 .3 .1"/>
<path d="M301.8 337h.2M301.8 336.9h.1M301.8 336.6v.3M302 323.9v.4M302 324.3h.1M302 323.8v.1M302 324.3h.5M302 323.8h.5M302.1 337.2h.1M302.1 337.3h.1M302.2 336.6l-.2 .6 .2 .8 1.4-.1-.1-1.3M302.5 323.8v.1"/>
<path d="M302.5 324.3h.1M302.5 323.9v.4M303.6 337.2h.2M303.6 337.2h.1M303.6 337.3h.1M303.7 336.9h.1M303.7 336.6v.3M303.8 337.3h-.2M303.9 336.6l-.1 .6M304.1 336.6l-.3 .6M304.4 336.6l-.4 .2-.2 .5M304.7 336.6v.8l-.9-.1"/>
<path d="M305.2 336.6v.8h2M305.9 337.3l.1 .1M306 336.6l-.1 2.9M306.2 337.4v.4h-.3M306.7 338h-.4v.6h.4M306.7 336.6v2.5h3.4v-1.1M307.2 336.6h.1M307.2 336.6h1M307.2 337h1.2M307.2 337.3v.1M307.2 336.6v.7M307.3 338.2h.2v.5h-.2z"/>
<path d="M307.3 336.6h.1M307.3 338.4h.2M307.5 336.6h.1M308.2 336.6l.7 .7M308.3 338.2h.2v.5h-.2zM308.3 338.4h.2M308.4 336.7v.9h.5M308.4 337.3v.1M308.5 336.6l.2 .2M308.7 336.6v.5l.2 .1M308.7 337h.2M308.9 337.3l.1 .7h1.4l.2-.7"/>
<path d="M308.9 337.2v.1M309 336.6l-.1 .6M309.3 338.2h.2v.5h-.2zM309.3 338.4h.2M310.1 338h.3v.6h-.3M310.4 336.6l.2 .6M310.5 337.6h.4M310.6 337.2v.1M310.6 337.6v.2h.3M310.7 336.6l-.2 .4M310.9 336.7v2.8M311 336.6l-.4 .6"/>
<path d="M311.2 336.6l-.3 .2-.1 .4-.2 .1M318.3 333l-.2 5.6-.4 .7-.4 .2h-23.6v-.2h-3v.2M319.2 332h1v1.5h.9l-.1 3.8a5 5 0 0 1-5 4.7h-55.9a5 5 0 0 1-5-4.7l-.2-3.8h.9l.1-1.6h1v1.1M319.3 332v1h-5.6M439 350v56M559 356.7h25M559 350v60M564 350v60M584 350h-190v60M2.5 367.5h7.5M394 365h45M559 376.7h25"/>
<path d="M559 370h25M559 363.3h25M584 367.5h7.5M394 393h165M394 380h165M414 380v26M416 386.5h21M417.5 384.5l8-2v8l-8-2zM431.5 381v11M539 393v13M559 396.7h25M559 390h25"/>
<path d="M559 383.3h25M74.4 410v7.5M148.6 410v7.5M197 412.5h200M197 410v5M207 410v2.5M217 410v2.5M227 410v2.5M237 410v2.5M247 410v5M257 410v2.5M267 410v2.5"/>
<path d="M277 410v2.5M287 410v2.5M297 410v10M307 410v2.5M317 410v2.5M327 410v2.5M337 410v2.5M347 410v5M357 410v2.5M367 410v2.5M377 410v2.5M387 410v2.5"/>
<path d="M394 406h165M397 410v5M445.4 410v7.5M519.6 410v7.5M559 403.3h25"/>
<circle cx="116.5" cy="93.2" r=".5"/>
<circle cx="116.5" cy="88.7" r=".5"/>
<circle cx="431.5" cy="386.5" r="2"/>
<circle cx="431.5" cy="386.5" r="4"/>
</g>
<path d="M288.6 57.1v5M306.7 64.3v5M306.7 105.3v5M288.6 125.5v5M240.5 206.8h5M327.1 206.8h5" fill="none" stroke="#000" stroke-width="1" stroke-linecap="butt"/>
<g fill="#000">
<path d="M288.6 59.6l3-.8v1.6z" fill-rule="evenodd"/>
<path d="M303.7 66l3 .8-3 .8z" fill-rule="evenodd"/>
<path d="M303.7 107l3 .8-3 .8z" fill-rule="evenodd"/>
<path d="M288.6 128l3-.8v1.6z" fill-rule="evenodd"/>
<path d="M242.2 203.8h1.6l-.8 3z" fill-rule="evenodd"/>
<path d="M328.8 203.8h1.6l-.8 3z" fill-rule="evenodd"/>
</g>
<path d="M0 0h594v420h-594" fill="none" stroke="#fff" stroke-width=".27"/>
<text font-size="10.1" x="465.6" y="368.7">Box Hammond</text>
<g font-size="7.2">
<text x="399.7" y="389.3">A2</text>
<text x="470.8" y="389.1">Shield/Thingy</text>
<text x="397.8" y="404.3">1:1</text>
<text x="542.5" y="404.3">1/1</text>
</g>
<text font-size="5.8" x="473.9" y="402.6">Vector Labs</text>
<g font-size="5">
<text x="39.1" y="6.5" transform="rotate(-90 39.1 6.5)">H</text>
<text x="113.3" y="6.5" transform="rotate(-90 113.3 6.5)">G</text>
<text x="187.5" y="6.5" transform="rotate(-90 187.5 6.5)">F</text>
<text x="261.7" y="6.5" transform="rotate(-90 261.7 6.5)">E</text>
<text x="335.9" y="6.5" transform="rotate(-90 335.9 6.5)">D</text>
<text x="410.1" y="6.5" transform="rotate(-90 410.1 6.5)">C</text>
<text x="484.3" y="6.5" transform="rotate(-90 484.3 6.5)">B</text>
<text x="558.5" y="6.5" transform="rotate(-90 558.5 6.5)">A</text>
<text x="6.8" y="27.8" transform="rotate(-90 6.8 27.8)">8</text>
<text x="587.5" y="28.1">8</text>
<text x="298.9" y="56.9">A</text>
<text x="130.8" y="62.9">Coupe A-A</text>
<text x="293.3" y="64.2">B</text>
<text x="122.3" y="69.6">0.52</text>
<text x="262.7" y="73.4">5.05</text>
<text x="314.1" y="72.1">8.1</text>
<text x="388.5" y="73.9">Coupe B-B</text>
<text x="445.5" y="74.9">switch on/off</text>
<text x="6.8" y="80.3" transform="rotate(-90 6.8 80.3)">7</text>
<text x="110.6" y="83.6" transform="rotate(-90 110.6 83.6)">0.1</text>
<text x="587.5" y="80.6">7</text>
<text x="447.4" y="87.6" transform="rotate(-90 447.4 87.6)">0.7</text>
<text x="193.2" y="91.4" transform="rotate(-90 193.2 91.4)">5.05</text>
<text x="65.8" y="101.9">micro USB</text>
<text x="293.3" y="105.2">B</text>
<text x="15.8" y="110.9">joint d'étanchéité</text>
<text x="329.5" y="110.1" transform="rotate(-90 329.5 110.1)">4.35</text>
<text x="551.8" y="118.2">13.37</text>
<text x="138.7" y="121">59.69</text>
<text x="270.5" y="120.8" transform="rotate(-90 270.5 120.8)">3.65</text>
<text x="298.9" y="125.4">A</text>
<text x="445" y="123.3" transform="rotate(-90 445 123.3)">8.83</text>
<text x="22.8" y="128.9">dnouvelle longueur PCB Shield</text>
<text x="6.8" y="132.8" transform="rotate(-90 6.8 132.8)">6</text>
<text x="587.5" y="133.1">6</text>
<text x="6.8" y="185.3" transform="rotate(-90 6.8 185.3)">5</text>
<text x="587.5" y="185.6">5</text>
<text x="245.6" y="193.5">C</text>
<text x="332.2" y="193.5">C</text>
<text x="6.8" y="237.8" transform="rotate(-90 6.8 237.8)">4</text>
<text x="587.5" y="238.1">4</text>
<text x="6.8" y="290.3" transform="rotate(-90 6.8 290.3)">3</text>
<text x="587.5" y="290.6">3</text>
<text x="274.9" y="302.8">Coupe C-C</text>
<text x="280.9" y="309.4">59.7</text>
<text x="249.3" y="312.5" transform="rotate(-90 249.3 312.5)">13.7</text>
<text x="6.8" y="342.8" transform="rotate(-90 6.8 342.8)">2</text>
<text x="247.3" y="343.7" transform="rotate(-90 247.3 343.7)">0.8</text>
<text x="587.5" y="343.1">2</text>
<text x="159.9" y="352.8">ouverture nappe de connexion</text>
<text x="6.8" y="395.3" transform="rotate(-90 6.8 395.3)">1</text>
<text x="587.5" y="395.6">1</text>
<text x="422" y="400.9">V3</text>
<text x="35.8" y="416.8">H</text>
<text x="110" y="416.8">G</text>
<text x="481" y="416.8">B</text>
<text x="555.2" y="416.8">A</text>
</g>
<g font-size="4.3">
<text x="397" y="356.5">CALMELS Patrick</text>
<text x="403.5" y="364">02/05/2020</text>
</g>
<g font-size="3.6">
<text x="560.4" y="354.6">I</text>
<text x="560.4" y="361.3">H</text>
<text x="560.4" y="368">G</text>
<text x="560.4" y="374.6">F</text>
<text x="560.4" y="381.3">E</text>
<text x="560.4" y="388">D</text>
<text x="560.4" y="394.6">C</text>
<text x="560.4" y="401.3">B</text>
<text x="560.4" y="408">A</text>
</g>
<g font-size="2.9">
<text x="573.1" y="354.4">_</text>
<text x="573.1" y="361.1">_</text>
<text x="573.1" y="367.7">_</text>
<text x="573.1" y="374.4">_</text>
<text x="573.1" y="381">_</text>
<text x="573.1" y="387.7">_</text>
<text x="573.1" y="394.4">_</text>
<text x="573.1" y="401.1">_</text>
<text x="573.1" y="407.7">_</text>
</g>
<g font-size="2.2">
<text x="395" y="352.1">DESIGNED BY:</text>
<text x="395" y="359.6">DATE:</text>
<text x="395" y="367.1">CHECKED BY:</text>
<text x="395" y="374.6">DATE:</text>
<text x="395" y="382.1">SIZE</text>
<text x="395" y="395.1">SCALE</text>
<text x="440" y="395.1">DRAWING NUMBER</text>
<text x="540" y="395.1">SHEET</text>
<text x="395" y="408.8">This drawing is our property; it can't be reproduced or communicated without our written agreement.</text>
</g>
</svg>
